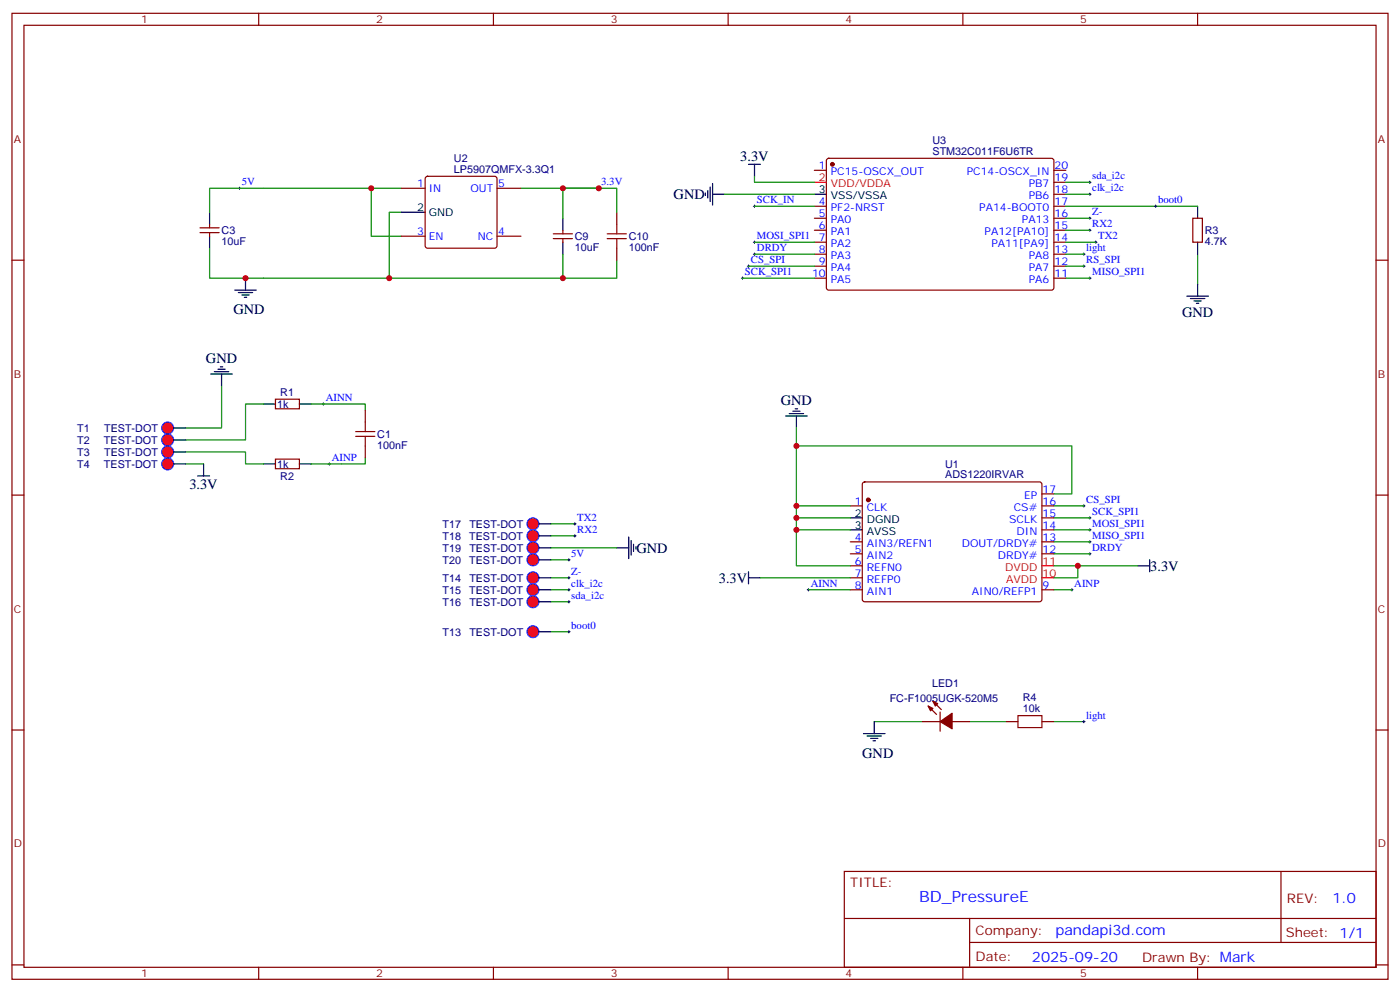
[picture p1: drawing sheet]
<svg xmlns="http://www.w3.org/2000/svg" width="412mm" height="292mm" viewBox="0 0 412 292" stroke-linecap="round" stroke-linejoin="round" font-family="sans-serif">
<g fill="none" stroke="#870000" stroke-width=".35">
<path d="M3.5 3.9h405.4v284.4h-405.4zM7.1 7.4h398.2v277.3h-398.2zM76.2 3.9v3.5M145.3 3.9v3.5M214.5 3.9v3.5M283.6 3.9v3.5M352.8 3.9v3.5M3.5 76.6h3.6M58.9 68.5h5.7M58.9 67.1h5.7M61.7 66v1.1M61.7 68.5v1"/>
<path d="M163 70.2h5.6M163 68.8h5.6M165.8 67.8v1M165.8 70.2v1.1M181.7 62.5v3.5M181.7 73.1v3.5M405.3 76.6h3.6M81.1 117.5h7.1v2.8h-7.1zM81.1 135.1h7.1v2.9h-7.1zM3.5 145.7h3.6M405.3 145.7h3.6M3.5 214.9h3.6"/>
<path d="M271.6 212.4h5.3M273.4 207.8l2.5 2.5M274.8 206.4l2.5 2.5M276.9 209.6v5.6M280.5 212.4h5.3M405.3 214.9h3.6M248.7 256.5h156.6v28.2h-156.6zM377.3 256.5v20.9M248.7 270.4h156.5M285.6 277.4h119.6M285.6 270.4v14.1M3.5 284h3.6"/>
<path d="M76.2 284.7v3.6M145.3 284.7v3.6M214.5 284.7v3.6M283.6 284.7v3.6M352.8 284.7v3.6M405.3 284h3.6"/>
</g>
<g fill="none" stroke="#000" stroke-width=".35">
<path d="M61.7 62.5v3.5M61.7 69.5v3.6M165.8 64.2v3.6M165.8 71.3v3.5M69.1 85.4h6.4M70.2 86.1h4.2M71.3 86.8h2.1M72 87.5h.7M72.3 81.9v3.5M62.1 110.1h6.3M63.1 109.4h4.3M64.2 108.7h2.1"/>
<path d="M64.9 108h.7M65.3 110.1v3.5M77.6 118.9h3.5M88.2 118.9h3.5M77.6 136.6h3.5M88.2 136.6h3.5M254.4 215.9h6.3M255.4 216.6h4.2M256.5 217.3h2.1M257.2 218.1h.7M257.5 212.4v3.5"/>
</g>
<path d="M70.2 55.4h.7M70.6 55.1v.7M176 55.4h.7M176.4 55.1v.7M94.9 118.9h.7M95.2 118.6v.7M96.7 136.6h.7M97 136.2v.7M318.9 212.4h.7M319.3 212.1v.7" fill="none" stroke="#000" stroke-width=".29"/>
<g fill="none" stroke="#008700" stroke-width=".35">
<path d="M109.4 55.4v14.1h8.8M118.2 55.4h-56.5v7.1M118.2 62.5h-3.5v19.4h-53v-8.8M165.8 74.8v7.1M181.7 76.6v5.3h-67M65.3 113.6v12.4h-10.6M77.6 118.9h-5.3v10.6h-17.6M91.7 118.9h15.9v1.8M54.7 133h17.6v3.6h5.3M54.7 136.6h5.3M107.6 134.8v1.8h-15.9M257.5 212.4h14.1"/>
<path d="M285.8 212.4h10.5M310.4 212.4h8.9"/>
</g>
<path d="M178.9 70.2h5.6M178.9 68.8h5.6M181.7 66v2.8M181.7 70.2v2.9" fill="none" stroke="#a10000" stroke-width=".35"/>
<g fill="#870000" stroke="#870000" stroke-width=".35">
<path d="M273.4 207.8l1.4 .7-.7 .7z"/>
<path d="M274.8 206.4l1.4 .7-.7 .7z"/>
<path d="M276.9 212.4l3.6-2.5v4.6z"/>
</g>
<circle cx="49.4" cy="126" r="1.76" fill="#ed0d21" stroke="#00f" stroke-width=".29"/>
<path d="M51.2 126h3.5" fill="none" stroke="#000" stroke-width=".35"/>
<circle cx="49.4" cy="129.5" r="1.76" fill="#ed0d21" stroke="#00f" stroke-width=".29"/>
<path d="M51.2 129.5h3.5" fill="none" stroke="#000" stroke-width=".35"/>
<circle cx="49.4" cy="133" r="1.76" fill="#ed0d21" stroke="#00f" stroke-width=".29"/>
<path d="M51.2 133h3.5" fill="none" stroke="#000" stroke-width=".35"/>
<circle cx="49.4" cy="136.6" r="1.76" fill="#ed0d21" stroke="#00f" stroke-width=".29"/>
<g fill="none" stroke="#000" stroke-width=".35">
<path d="M207.8 56.8v.7M208.5 56.1v2.1M209.2 55.1v4.2M209.9 57.2h3.5M209.9 54v6.4M220.5 48.4h3.5M222.2 48.4v3.5M239.9 57.2h3.5M352.8 60.7v3.5M352.8 71.3v3.5M349.6 87.2h6.4M350.7 87.9h4.2"/>
<path d="M351.7 88.6h2.1M352.4 89.3h.7M352.8 83.6v3.6M51.2 136.6h3.5M60 136.6v3.5M231.4 122.4h6.4M232.5 121.7h4.2M233.5 121h2.2M234.2 120.3h.7M234.6 122.4v3.6M58.2 140.1h3.5M250.5 152.4h3.5"/>
<path d="M250.5 156h3.5M220.5 170.1h3.5M220.5 168.3v3.5M335.1 166.5h3.6M338.7 164.8v3.5"/>
</g>
<g fill="none" stroke="#870000" stroke-width=".35">
<path d="M239.9 50.1h3.5M243.7 46.8l.4-.2 65.9 .1 .4 .6v37.7l-.7 .4-65.9-.1-.4-.6v-37.4zM310.4 50.1h3.6M310.4 57.2h3.6M310.4 53.7h3.6M239.9 60.7h3.5M239.9 64.2h3.5M239.9 67.8h3.5M239.9 71.3h3.5M239.9 74.8h3.5M239.9 78.4h3.5M310.4 60.7h3.6"/>
<path d="M310.4 64.2h3.6M310.4 67.8h3.6M310.4 71.3h3.6M310.4 74.8h3.6M310.4 78.4h3.6M351.4 64.2h2.8v7.1h-2.8zM239.9 81.9h3.5M310.4 81.9h3.6M250.5 148.9h3.5M250.5 159.5h3.5M254.2 142.1l.5-.2h51.8l.4 .7v34.1l-.7 .4h-51.8l-.4-.7v-33.8zM306.9 148.9h3.5"/>
<path d="M306.9 159.5h3.5M306.9 156h3.5M306.9 152.4h3.5M306.9 145.4h3.5M250.5 163h3.5M250.5 166.5h3.5M250.5 170.1h3.5M250.5 173.6h3.5M306.9 163h3.5M306.9 173.6h3.5"/>
</g>
<g fill="#870000" stroke="#870000" stroke-width=".35">
<circle cx="245.2" cy="48.4" r=".53"/>
<circle cx="255.8" cy="147.1" r=".53"/>
</g>
<path d="M239.9 53.7h3.5M306.9 170.1h3.5M306.9 166.5h3.5" fill="none" stroke="#f00" stroke-width=".35"/>
<g fill="none" stroke="#000" stroke-width=".29">
<path d="M320.7 53.7h.7M320.7 57.2h.7M321 53.3v.7M321 56.8v.7M220.1 78.4h.7M220.5 78v.7M221.9 60.7h.7M221.9 71.3h.7M221.9 74.8h.7M222.2 60.4v.7M222.2 70.9v.7M222.2 74.5v.7"/>
<path d="M318.9 74.8h.7M318.9 78.4h.7M319.3 74.5v.7M319.3 78v.7M320.7 67.8h.7M320.7 64.2h.7M321 63.9v.7M321 67.4v.7M322.4 71.3h.7M322.8 70.9v.7M340.1 60.7h.7M340.4 60.4v.7"/>
<path d="M218.4 81.9h.7M218.7 81.5v.7M320.7 81.9h.7M321 81.5v.7M318.9 148.9h.7M319.3 148.6v.7M320.7 152.4h.7M320.7 156h.7M320.7 159.5h.7M321 152.1v.7M321 155.6v.7M321 159.1v.7"/>
<path d="M237.8 173.6h.7M238.1 173.2v.8M315.4 173.6h.7M315.7 173.2v.8M320.7 163h.7M321 162.7v.7M167.2 185.9h.7M167.6 185.6v.7"/>
</g>
<g fill="none" stroke="#008700" stroke-width=".35">
<path d="M213.4 57.2h26.5M222.2 51.9v1.8h17.7M314 53.7h7M314 57.2h7M220.5 78.4h19.4M222.2 60.7h17.7M222.2 71.3h17.7M222.2 74.8h17.7M314 60.7h38.8M314 71.3h8.8M314 74.8h5.3M314 78.4h5.3"/>
<path d="M314 64.2h7M314 67.8h7M352.8 74.8v8.8M218.7 81.9h21.2M314 81.9h7M234.6 126v26.4h15.9M234.6 131.3h81.1v14.1h-5.3M234.6 152.4v3.6h15.9M234.6 156v10.5h15.9M234.6 148.9h15.9M310.4 152.4h10.6M310.4 156h10.6"/>
<path d="M310.4 159.5h10.6M310.4 148.9h8.9M224 170.1h26.5M238.1 173.6h12.4M310.4 163h10.6M310.4 173.6h5.3M310.4 166.5h24.7M317.5 166.5v3.6h-7.1M162.3 185.9h5.3"/>
</g>
<circle cx="157" cy="185.9" r="1.76" fill="#ed0d21" stroke="#00f" stroke-width=".29"/>
<path d="M158.7 185.9h3.6" fill="none" stroke="#000" stroke-width=".35"/>
<path d="M162.3 154.2h7M162.3 157.7h7M162.3 177.1h5.3M162.3 173.6h5.3M162.3 161.3h19.4M162.3 170.1h5.3M162.3 164.8h5.3" fill="none" stroke="#008700" stroke-width=".35"/>
<path d="M169 154.2h.7M169 157.7h.7M169.3 153.8v.8M169.3 157.4v.7M167.2 177.1h.7M167.2 173.6h.7M167.2 164.8h.7M167.2 170.1h.7M167.6 164.4v.7M167.6 169.7v.7M167.6 173.2v.8M167.6 176.8v.7" fill="none" stroke="#000" stroke-width=".29"/>
<circle cx="157" cy="170.1" r="1.76" fill="#ed0d21" stroke="#00f" stroke-width=".29"/>
<path d="M158.7 170.1h3.6" fill="none" stroke="#000" stroke-width=".35"/>
<circle cx="157" cy="173.6" r="1.76" fill="#ed0d21" stroke="#00f" stroke-width=".29"/>
<path d="M158.7 173.6h3.6" fill="none" stroke="#000" stroke-width=".35"/>
<circle cx="157" cy="177.1" r="1.76" fill="#ed0d21" stroke="#00f" stroke-width=".29"/>
<path d="M158.7 177.1h3.6" fill="none" stroke="#000" stroke-width=".35"/>
<circle cx="157" cy="154.2" r="1.76" fill="#ed0d21" stroke="#00f" stroke-width=".29"/>
<path d="M158.7 154.2h3.6" fill="none" stroke="#000" stroke-width=".35"/>
<circle cx="157" cy="157.7" r="1.76" fill="#ed0d21" stroke="#00f" stroke-width=".29"/>
<path d="M158.7 157.7h3.6" fill="none" stroke="#000" stroke-width=".35"/>
<circle cx="157" cy="161.3" r="1.76" fill="#ed0d21" stroke="#00f" stroke-width=".29"/>
<path d="M158.7 161.3h3.6" fill="none" stroke="#000" stroke-width=".35"/>
<circle cx="157" cy="164.8" r="1.76" fill="#ed0d21" stroke="#00f" stroke-width=".29"/>
<path d="M118.2 62.5h7M185.2 158.1v6.3M185.9 159.1v4.3M158.7 164.8h3.6M181.7 161.3h3.5M186.6 160.2v2.1M187.3 160.9v.7" fill="none" stroke="#000" stroke-width=".35"/>
<path d="M104.8 128.4h5.6M104.8 127h5.6M107.6 124.2v2.8M107.6 128.4v2.9M299.9 210.6h7v3.6h-7z" fill="none" stroke="#a10000" stroke-width=".35"/>
<path d="M118.2 55.4h7M125.5 52.1l.4-.2h19.8l.5 .2 .2 .5v19.8l-.2 .5-.5 .2h-19.8l-.5-.3-.2-.4v-19.8zM146.4 55.4h7.1M118.2 69.5h7M146.4 69.5h7.1M107.6 120.7v3.5M107.6 131.3v3.5M296.3 212.4h3.6M306.9 212.4h3.5" fill="none" stroke="#870000" stroke-width=".35"/>
<path d="M153.5 55.4h22.9h-10.6v8.8M165.8 55.4h15.9v7.1" fill="none" stroke="#008700" stroke-width=".35"/>
<g fill="#c00">
<circle cx="72.3" cy="81.9" r=".88"/>
<circle cx="165.8" cy="81.9" r=".88"/>
<circle cx="317.5" cy="166.5" r=".88"/>
<circle cx="234.6" cy="152.4" r=".88"/>
<circle cx="234.6" cy="131.3" r=".88"/>
<circle cx="234.6" cy="156" r=".88"/>
<circle cx="234.6" cy="148.9" r=".88"/>
<circle cx="114.7" cy="81.9" r=".88"/>
<circle cx="109.4" cy="55.4" r=".88"/>
<circle cx="165.8" cy="55.4" r=".88"/>
<circle cx="176.4" cy="55.4" r=".88"/>
</g>
<text font-size="4.6" fill="#00f" x="270.8" y="265.5">BD_PressureE</text>
<g font-size="4.2">
<text x="218.1" y="47.3">3.3V</text>
<text x="198.4" y="58.7">GND</text>
<text x="68.8" y="92.5">GND</text>
<text x="348.2" y="93.2">GND</text>
<text x="60.7" y="106.9">GND</text>
<text x="230" y="119.1">GND</text>
<text x="55.8" y="144.1">3.3V</text>
<text x="187.5" y="162.7">GND</text>
<text x="338.8" y="167.9">3.3V</text>
<text x="211.7" y="171.5">3.3V</text>
<text x="254" y="223">GND</text>
</g>
<g font-size="4.2" fill="#00f">
<text x="392.5" y="265.8">1.0</text>
<text x="310.9" y="275.3">pandapi3d.com</text>
<text x="304" y="283.1">2025-09-20</text>
</g>
<g font-size="3.9" fill="#800">
<text x="250.5" y="261.1">TITLE:</text>
<text x="379.1" y="265.8">REV:</text>
<text x="287.4" y="275.3">Company:</text>
<text x="378.7" y="275.9">Sheet: 1/1</text>
<text x="287.4" y="283">Date:</text>
<text x="336.4" y="283.1">Drawn By: Mark</text>
</g>
<g font-size="3.2" fill="#800">
<text x="41.6" y="6.9">1</text>
<text x="110.8" y="6.9">2</text>
<text x="179.9" y="6.9">3</text>
<text x="249.1" y="6.9">4</text>
<text x="318.2" y="6.9">5</text>
<text x="4.1" y="42">A</text>
<text x="405.9" y="42">A</text>
<text x="4.1" y="111.2">B</text>
<text x="405.9" y="111.2">B</text>
<text x="4.1" y="180.3">C</text>
<text x="405.9" y="180.3">C</text>
<text x="4.1" y="249.4">D</text>
<text x="405.9" y="249.4">D</text>
<text x="41.6" y="287.7">1</text>
<text x="110.8" y="287.7">2</text>
<text x="179.9" y="287.7">3</text>
<text x="249.1" y="287.7">4</text>
<text x="318.2" y="287.7">5</text>
</g>
<g font-size="3.2" fill="#000080">
<text x="133.7" y="47.7">U2</text>
<text x="274.7" y="45.5">STM32C011F6U6TR</text>
<text x="274.7" y="42.3">U3</text>
<text x="133.7" y="50.8">LP5907QMFX-3.3Q1</text>
<text x="65.3" y="68.9">C3</text>
<text x="169.3" y="70.7">C9</text>
<text x="185.2" y="70.7">C10</text>
<text x="354.9" y="68.9">R3</text>
<text x="65.3" y="72.1">10uF</text>
<text x="169.3" y="73.8">10uF</text>
<text x="185.2" y="73.8">100nF</text>
<text x="354.9" y="72.1">4.7K</text>
<text x="82.6" y="116.6">R1</text>
<text x="81.7" y="120.1">1k</text>
<text x="22.8" y="127.1">T1</text>
<text x="22.8" y="130.6">T2</text>
<text x="30.6" y="130.7">TEST-DOT</text>
<text x="30.7" y="127.1">TEST-DOT</text>
<text x="111.1" y="128.9">C1</text>
<text x="22.8" y="134.2">T3</text>
<text x="22.8" y="137.7">T4</text>
<text x="30.6" y="137.7">TEST-DOT</text>
<text x="30.7" y="134.2">TEST-DOT</text>
<text x="81.7" y="137.7">1k</text>
<text x="111.1" y="132">100nF</text>
<text x="278.4" y="137.6">U1</text>
<text x="82.6" y="141.2">R2</text>
<text x="278.4" y="140.8">ADS1220IRVAR</text>
<text x="130.4" y="155.3">T17</text>
<text x="138.3" y="155.3">TEST-DOT</text>
<text x="130.4" y="158.9">T18</text>
<text x="138.2" y="158.9">TEST-DOT</text>
<text x="130.4" y="162.4">T19</text>
<text x="130.4" y="165.9">T20</text>
<text x="138.2" y="165.9">TEST-DOT</text>
<text x="138.3" y="162.4">TEST-DOT</text>
<text x="130.4" y="171.2">T14</text>
<text x="138.3" y="171.2">TEST-DOT</text>
<text x="130.4" y="174.7">T15</text>
<text x="130.4" y="178.3">T16</text>
<text x="138.2" y="174.7">TEST-DOT</text>
<text x="138.3" y="178.3">TEST-DOT</text>
<text x="130.4" y="187.1">T13</text>
<text x="138.3" y="187.1">TEST-DOT</text>
<text x="274.6" y="202.2">LED1</text>
<text x="262.1" y="206.5">FC-F1005UGK-520M5</text>
<text x="301.3" y="209.6">10k</text>
<text x="301.3" y="206.4">R4</text>
</g>
<g font-size="3.2" fill="#00f">
<text x="241.2" y="49.8">1</text>
<text x="244.7" y="51.5">PC15-OSCX_OUT</text>
<text x="284.8" y="51.5">PC14-OSCX_IN</text>
<text x="310.6" y="53.3">19</text>
<text x="310.6" y="49.8">20</text>
<text x="321.7" y="52.8">sda_i2c</text>
<text x="71.3" y="54.5">5V</text>
<text x="122.9" y="55.1">1</text>
<text x="126.3" y="56.5">IN</text>
<text x="138.6" y="56.5">OUT</text>
<text x="146.8" y="55.1">5</text>
<text x="177.1" y="54.5">3.3V</text>
<text x="223" y="59.8">SCK_IN</text>
<text x="303" y="58.6">PB6</text>
<text x="303" y="55.1">PB7</text>
<text x="310.6" y="56.8">18</text>
<text x="321.7" y="56.3">clk_i2c</text>
<text x="341.1" y="59.8">boot0</text>
<text x="241.2" y="60.4">4</text>
<text x="241.2" y="63.9">5</text>
<text x="244.7" y="62.1">PF2-NRST</text>
<text x="244.7" y="65.7">PA0</text>
<text x="288.4" y="62.1">PA14-BOOT0</text>
<text x="301" y="65.7">PA13</text>
<text x="310.6" y="63.9">16</text>
<text x="310.6" y="60.4">17</text>
<text x="321.7" y="63.4">Z-</text>
<text x="122.9" y="69.2">3</text>
<text x="126.3" y="70.6">EN</text>
<text x="140.8" y="70.6">NC</text>
<text x="146.8" y="69.2">4</text>
<text x="223" y="70.4">MOSI_SPI1</text>
<text x="241.2" y="67.4">6</text>
<text x="241.2" y="70.9">7</text>
<text x="244.7" y="69.2">PA1</text>
<text x="290" y="69.2">PA12[PA10]</text>
<text x="310.6" y="70.9">14</text>
<text x="310.6" y="67.4">15</text>
<text x="321.7" y="66.9">RX2</text>
<text x="323.5" y="70.4">TX2</text>
<text x="221.2" y="77.5">CS_SPI</text>
<text x="223" y="73.9">DRDY</text>
<text x="241.2" y="74.5">8</text>
<text x="241.2" y="78">9</text>
<text x="244.7" y="72.7">PA2</text>
<text x="244.7" y="76.2">PA3</text>
<text x="292" y="72.7">PA11[PA9]</text>
<text x="303" y="76.2">PA8</text>
<text x="310.6" y="78">12</text>
<text x="310.6" y="74.5">13</text>
<text x="320" y="73.9">light</text>
<text x="320" y="77.5">RS_SPI</text>
<text x="219.4" y="81">SCK_SPI1</text>
<text x="239.2" y="81.5">10</text>
<text x="244.7" y="79.8">PA4</text>
<text x="244.7" y="83.3">PA5</text>
<text x="303" y="83.3">PA6</text>
<text x="303" y="79.8">PA7</text>
<text x="310.6" y="81.5">11</text>
<text x="321.7" y="81">MISO_SPI1</text>
<text x="96" y="118">AINN</text>
<text x="97.7" y="135.7">AINP</text>
<text x="251.8" y="148.6">1</text>
<text x="301.7" y="146.8">EP</text>
<text x="307.1" y="148.6">16</text>
<text x="307.1" y="145">17</text>
<text x="320" y="148">CS_SPI</text>
<text x="170" y="153.3">TX2</text>
<text x="255.3" y="150.3">CLK</text>
<text x="297.3" y="153.8">SCLK</text>
<text x="298.6" y="150.3">CS#</text>
<text x="307.1" y="155.6">14</text>
<text x="307.1" y="152.1">15</text>
<text x="321.7" y="151.6">SCK_SPI1</text>
<text x="321.7" y="155.1">MOSI_SPI1</text>
<text x="170" y="156.8">RX2</text>
<text x="251.8" y="159.1">4</text>
<text x="255.3" y="160.9">AIN3/REFN1</text>
<text x="283.3" y="160.9">DOUT/DRDY#</text>
<text x="299.5" y="157.4">DIN</text>
<text x="307.1" y="159.1">13</text>
<text x="321.7" y="158.6">MISO_SPI1</text>
<text x="168.3" y="163.9">5V</text>
<text x="251.8" y="162.7">5</text>
<text x="251.8" y="166.2">6</text>
<text x="255.3" y="164.4">AIN2</text>
<text x="255.3" y="168">REFN0</text>
<text x="294" y="164.4">DRDY#</text>
<text x="307.1" y="162.7">12</text>
<text x="321.7" y="162.1">DRDY</text>
<text x="168.3" y="172.7">clk_i2c</text>
<text x="168.3" y="169.2">Z-</text>
<text x="238.8" y="172.7">AINN</text>
<text x="251.8" y="169.7">7</text>
<text x="251.8" y="173.2">8</text>
<text x="255.3" y="171.5">REFP0</text>
<text x="307.1" y="173.2">9</text>
<text x="316.4" y="172.7">AINP</text>
<text x="168.3" y="176.2">sda_i2c</text>
<text x="255.3" y="175">AIN1</text>
<text x="286.3" y="175">AIN0/REFP1</text>
<text x="168.3" y="185.1">boot0</text>
<text x="320" y="211.5">light</text>
</g>
<g font-size="3.2" fill="#f00">
<text x="241.2" y="53.3">2</text>
<text x="244.7" y="55.1">VDD/VDDA</text>
<text x="296.1" y="168">DVDD</text>
<text x="307.1" y="166.2">11</text>
<text x="296.4" y="171.5">AVDD</text>
<text x="307.1" y="169.7">10</text>
</g>
<g font-size="3.2">
<text x="241.2" y="56.8">3</text>
<text x="244.7" y="58.6">VSS/VSSA</text>
<text x="122.9" y="62.1">2</text>
<text x="126.3" y="63.5">GND</text>
<text x="251.8" y="152.1">2</text>
<text x="251.8" y="155.6">3</text>
<text x="255.3" y="153.8">DGND</text>
<text x="255.3" y="157.4">AVSS</text>
</g>
</svg>
